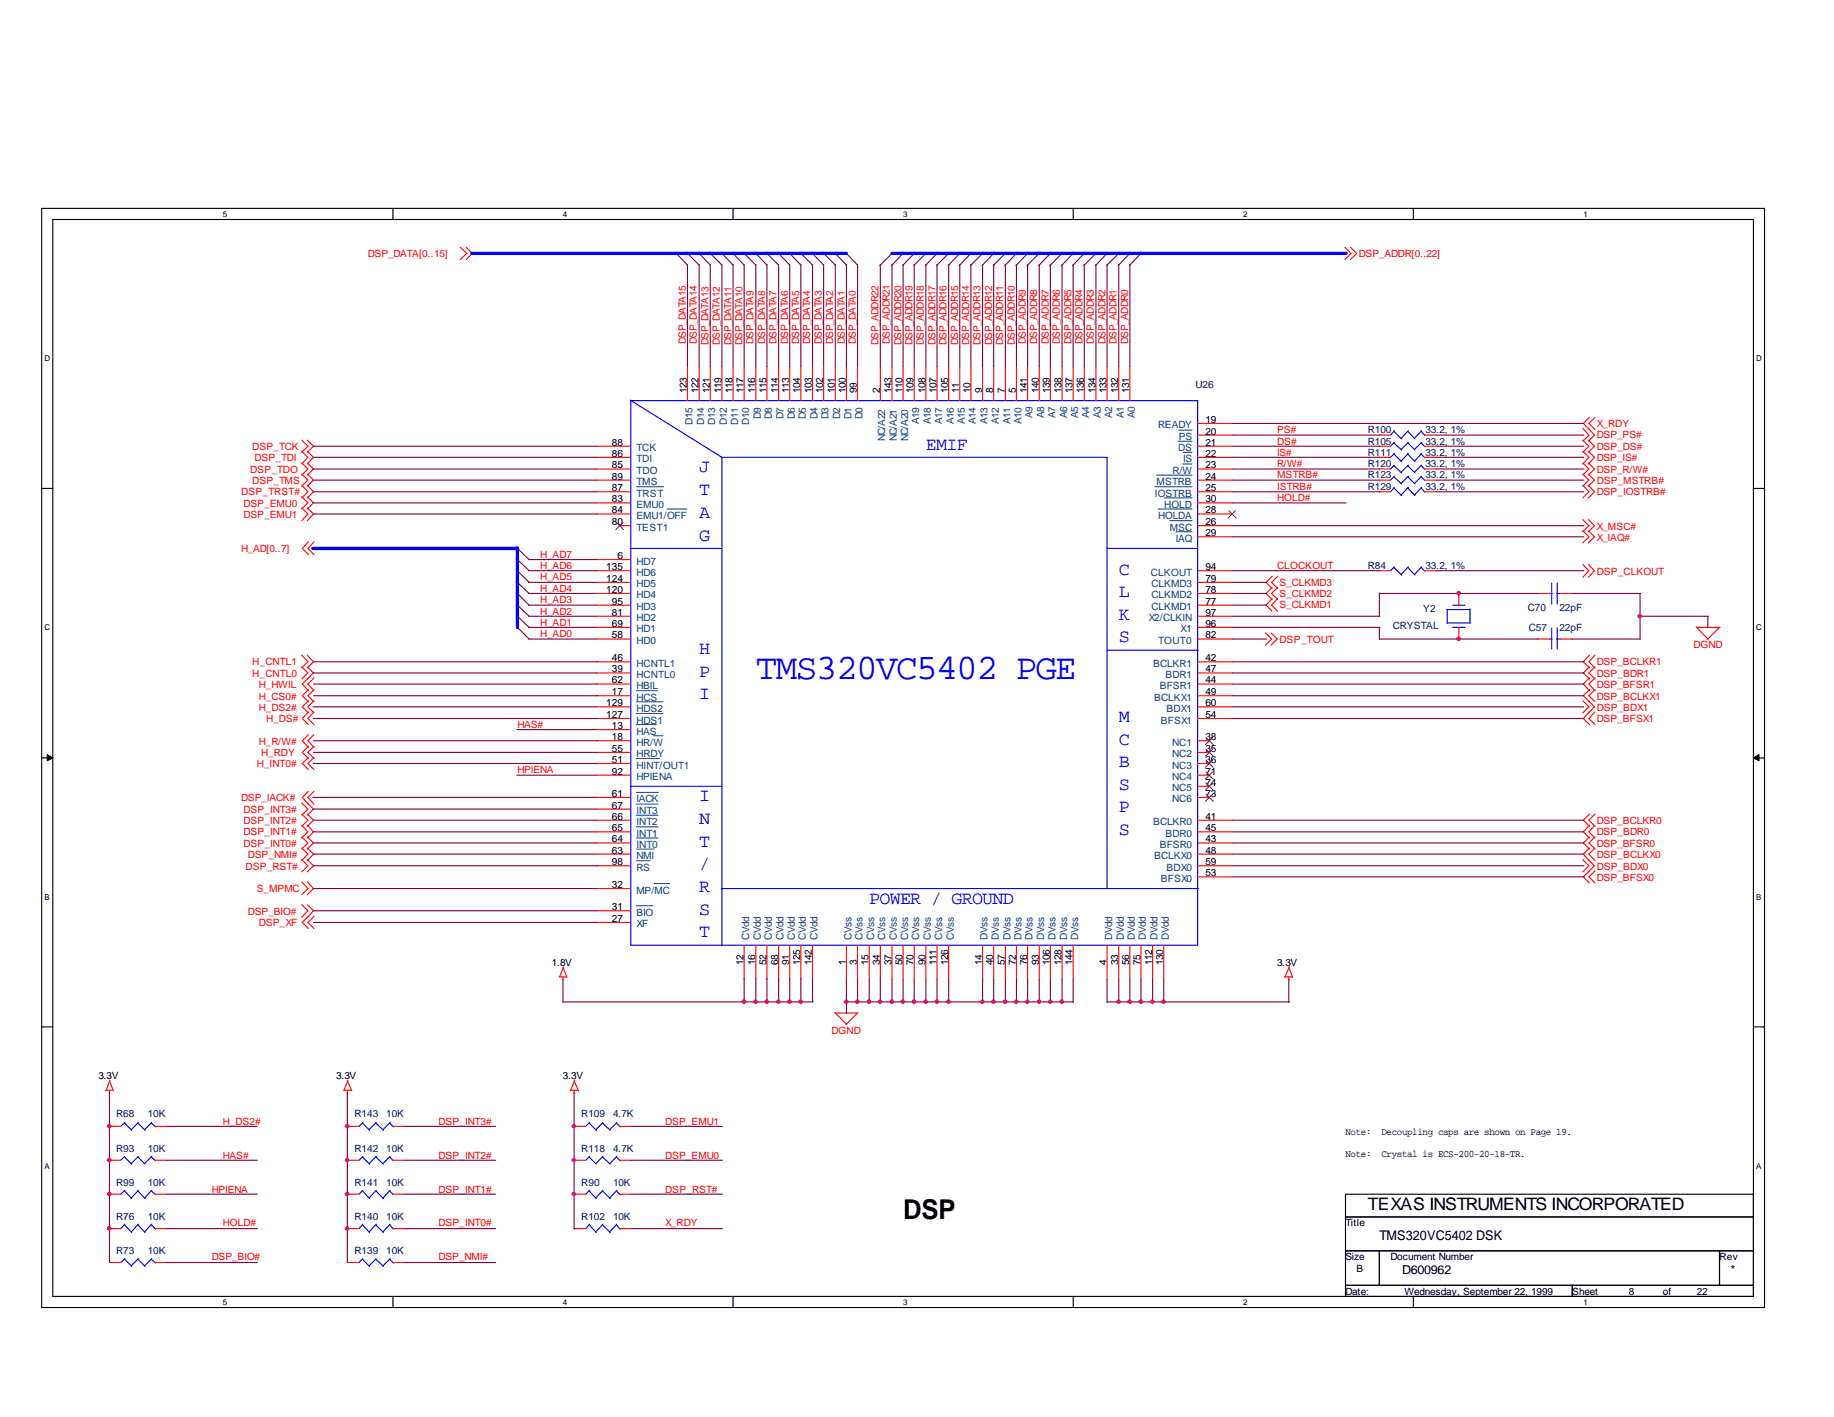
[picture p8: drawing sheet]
<svg xmlns="http://www.w3.org/2000/svg" width="279mm" height="216mm" viewBox="0 0 279 216" stroke-linecap="round" stroke-linejoin="round" font-family="sans-serif">
<g fill="none" stroke="#000" stroke-width=".17">
<path d="M6.3 31.8h262.5v167.4h-262.5zM8 33.4h259.1v164.1h-259.1zM59.9 31.8v1.6M111.7 31.8v1.6M163.5 31.8v1.6M215.3 31.8v1.6M6.3 74.4h1.7M267.1 74.4h1.7M6.3 115.5h1.7M267.1 115.5h1.7M6.3 156.5h1.7M267.1 156.5h1.7"/>
<path d="M59.9 197.5v1.7M111.7 197.5v1.7M163.5 197.5v1.7M205 185.4h62.1M205 190.6h62.1M205 195.8h62.1M210.1 190.6v5.2M215.3 197.5v1.7M239.5 195.8v1.7M262 190.6v5.2M267.1 181.9h-62.1v15.6"/>
</g>
<g fill="#000" stroke="#000" stroke-width=".15">
<path d="M7.2 115l.8 .5-.8 .4z" fill-rule="evenodd"/>
<path d="M267.1 115.5l.9-.5v.9z" fill-rule="evenodd"/>
</g>
<g fill="none" stroke="#f00" stroke-width=".17">
<path d="M70.1 37.7l1 .9-1 .9M71 37.7l1 .9-1 .9M204.9 37.7l.9 .9-.9 .9M205.7 37.7l1 .9-1 .9M104.7 55.9v5.1M106.5 55.9v5.1M108.2 55.9v5.1M110 55.9v5.1M111.7 55.9v5.1M113.4 55.9v5.1M115.1 55.9v5.1M116.8 55.9v5.1"/>
<path d="M118.6 55.9v5.1M120.3 55.9v5.1M122 55.9v5.1M123.8 55.9v5.1M125.5 55.9v5.1M127.3 55.9v5.1M128.9 55.9v5.1M130.6 55.9v5.1M134.1 55.9v5.1M135.9 55.9v5.1M137.6 55.9v5.1M139.3 55.9v5.1"/>
<path d="M141.1 55.9v5.1M142.7 55.9v5.1M144.5 55.9v5.1M146.2 55.9v5.1M147.9 55.9v5.1M149.7 55.9v5.1M151.4 55.9v5.1M153.2 55.9v5.1M154.9 55.9v5.1M156.5 55.9v5.1M158.3 55.9v5.1M160 55.9v5.1"/>
<path d="M161.8 55.9v5.1M163.5 55.9v5.1M165.2 55.9v5.1M167 55.9v5.1M168.7 55.9v5.1M170.4 55.9v5.1M172.1 55.9v5.1M46 77.4l.9 .9-.9 1M46 67.1l.9 .9-.9 .9M46 73.9l.9 1-.9 1M46 75.7l.9 .9-.9 1M46 70.5l.9 1-.9 .9"/>
<path d="M46 72.2l.9 1-.9 .9M46 68.7l.9 1-.9 1M46.8 77.4l1 .9-1 1M46.8 67.1l1 .9-1 .9M46.8 73.9l1 1-1 1M46.8 75.7l1 .9-1 1M46.8 70.5l1 1-1 .9M46.8 72.2l1 1-1 .9M46.8 68.7l1 1-1 1M90.9 69.7h5.2M90.9 73.2h5.2M90.9 71.5h5.2"/>
<path d="M90.9 74.9h5.2M90.9 76.6h5.2M90.9 78.3h5.2M90.9 68h5.2M182.5 66.3h5.2M182.5 69.7h5.2M182.5 73.2h5.2M182.5 64.5h5.2M182.5 71.5h5.2M182.5 74.9h5.2M182.5 76.6h5.2M182.5 78.3h5.2"/>
<path d="M182.5 68h5.2M210.1 66.3h1.7M210.1 69.7h1.7M210.1 73.2h1.7M210.1 71.5h1.7M210.1 74.9h1.7M210.1 68h1.7M217 66.3h1.8M217 69.7h1.8M217 73.2h1.8M217 71.5h1.8M217 74.9h1.8"/>
<path d="M217 68h1.8M241.1 65.3l1 1-1 .9M241.1 67.1l1 .9-1 .9M241.1 68.7l1 1-1 1M241.1 70.5l1 1-1 .9M241.1 73.9l1 1-1 1M241.1 72.2l1 1-1 .9M241.1 79.2l1 .9-1 .9M242 65.3l.9 1-.9 .9M242 67.1l.9 .9-.9 .9M242 68.7l.9 1-.9 1M242 70.5l.9 1-.9 .9"/>
<path d="M242 73.9l.9 1-.9 1M242 72.2l.9 1-.9 .9M242 79.2l.9 .9-.9 .9M242.1 63.6l-.9 .9 .9 .9M243 63.6l-.9 .9 .9 .9M46 99.8l.9 1-.9 1M46.8 99.8l1 1-1 1M47 82.5l-.9 1.1 .9 .9M47.8 82.5l-.9 1.1 .9 .9M90.9 95.6h5.2M90.9 85.3h5.2M90.9 87h5.2"/>
<path d="M90.9 88.7h5.2M90.9 90.4h5.2M90.9 92.2h5.2M90.9 93.9h5.2M90.9 97.4h5.2M94.4 80.1h1.7M182.5 95.6h5.2M182.5 81.8h5.2M182.5 80.1h5.2M182.5 87h5.2M182.5 88.7h5.2M182.5 90.4h5.2"/>
<path d="M182.5 92.2h5.2M182.5 93.9h5.2M182.5 97.4h5.2M192.8 96.4l.9 1-.9 .9M193.6 96.4l1 1-1 .9M193.8 87.8l-.9 .9 .9 1M193.8 91.2l-.9 1 .9 .9M193.8 89.5l-.9 .9 .9 1M194.6 87.8l-.9 .9 .9 1M194.6 91.2l-.9 1 .9 .9M194.6 89.5l-.9 .9 .9 1M210.1 87h1.7"/>
<path d="M217 87h1.8M222.2 90.4v1.8M222.2 95.6v1.8M234.3 90.4h1.8M234.3 97.4h1.8M237.7 90.4h1.8M237.7 97.4h1.8M241.1 80.9l1 .9-1 .9M241.1 86l1 1-1 1M242 80.9l.9 .9-.9 .9M242 86l.9 1-.9 1M242.1 99.8l-.9 1 .9 1"/>
<path d="M243 99.8l-.9 1 .9 1M258.4 95.5l1.8 1.9M258.5 95.6h3.5M262 95.6l-1.9 1.9M46 101.6l.9 .9-.9 1M46.8 101.6l1 .9-1.7 1.7 .9 1M47 105.1l-.9 .9 .9 .9M47 108.5l-.9 1 .9 .9M47 111.9l-.9 1 .9 1M47 115.4l-.9 .9 .9 1M47 113.7l-.9 .9 .9 1M47 106.8l-.9 .9 .9 .9"/>
<path d="M47.8 103.3l-.9 .9 .9 1M47.8 105.1l-.9 .9 .9 .9M47.8 108.5l-.9 1 .9 .9M47.8 111.9l-.9 1 .9 1M47.8 115.4l-.9 .9 .9 1M47.8 113.7l-.9 .9 .9 1M47.8 106.8l-.9 .9 .9 .9M90.9 100.8h5.2M90.9 102.5h5.2M90.9 104.2h5.2M90.9 106h5.2M90.9 107.7h5.2"/>
<path d="M90.9 109.5h5.2M90.9 111.2h5.2M90.9 112.9h5.2M90.9 114.6h5.2M90.9 116.3h5.2M90.9 118.1h5.2M182.5 100.8h5.2M182.5 102.5h5.2M182.5 104.2h5.2M182.5 106h5.2M182.5 107.7h5.2M182.5 109.5h5.2"/>
<path d="M182.5 112.9h1.7M182.5 114.6h1.7M182.5 116.3h1.7M182.5 118.1h1.7M182.5 119.8h1.7M241.1 106.8l1 .9-1 .9M242.1 103.3l-.9 .9 .9 1M242.1 105.1l-.9 .9 1.7 1.7-.9 .9M242.1 108.5l-.9 1 .9 .9M242.1 101.6l-.9 .9 .9 1M243 103.3l-.9 .9 .9 1M243 105.1l-.9 .9 .9 .9"/>
<path d="M243 108.5l-.9 1 .9 .9M243 101.6l-.9 .9 .9 1M46 131l.9 .9-.9 .9M46 127.5l.9 .9-.9 1M46 129.2l.9 .9-.9 1M46 122.3l.9 1-.9 .9M46 134.4l.9 1-.9 .9M46 137.8l.9 1-.9 1M46 124l.9 1-.9 .9M46 125.7l.9 1-.9 1M46.8 131l1 .9-1 .9M46.8 127.5l1 .9-1 1"/>
<path d="M46.8 129.2l1 .9-1 1M46.8 122.3l1 1-1 .9M46.8 134.4l1 1-1 .9M46.8 137.8l1 1-1 1M46.8 124l1 1-1 .9M46.8 125.7l1 1-1 1M47 139.6l-.9 .9 .9 1M47 120.6l-.9 .9 .9 1M47.8 139.6l-.9 .9 .9 1M47.8 120.6l-.9 .9 .9 1M90.9 121.5h5.2M90.9 123.3h5.2"/>
<path d="M90.9 125h5.2M90.9 126.7h5.2M90.9 128.4h5.2M90.9 130.1h5.2M90.9 131.9h5.2M90.9 135.4h5.2M90.9 138.8h5.2M182.5 121.5h1.7M182.5 125h5.2M182.5 126.7h5.2M182.5 128.4h5.2M182.5 130.1h5.2"/>
<path d="M182.5 131.9h5.2M182.5 133.6h5.2M241.1 131l1 .9-1 .9M242 131l.9 .9-1.7 1.7 .9 .9M242.1 125.7l-.9 1 .9 1M242.1 129.2l-.9 .9 .9 1M242.1 124l-.9 1 .9 .9M242.1 127.5l-.9 .9 .9 1M243 125.7l-.9 1 .9 1M243 132.7l-.9 .9 .9 .9M243 129.2l-.9 .9 .9 1M243 124l-.9 1 .9 .9"/>
<path d="M243 127.5l-.9 .9 .9 1M85.2 148.8h1.1M85.8 148.8v.5M85.8 147.4l.6 1.5M85.9 147.3l-.6 1.5M90.9 140.5h5.2M113.4 144v5.2M115.1 144v5.2M116.8 144v5.2M118.6 144v5.2M120.3 144v5.2M122 144v5.2"/>
<path d="M123.8 144v5.2M127.2 154.3l1.7 1.7M127.3 154.3h3.4M128.9 144v5.2M130.6 154.3l-1.7 1.8M130.6 144v5.2M132.4 144v5.2M134.1 144v5.2M135.9 144v5.2M137.6 144v5.2M139.3 144v5.2M141.1 144v5.2"/>
<path d="M142.7 144v5.2M144.5 144v5.2M149.7 144v5.2M151.4 144v5.2M153.2 144v5.2M154.9 144v5.2M156.5 144v5.2M158.3 144v5.2M160 144v5.2M161.8 144v5.2M163.5 144v5.2M168.7 144v5.2"/>
<path d="M170.4 144v5.2M172.1 144v5.2M173.8 144v5.2M175.6 144v5.2M177.3 144v5.2M195.7 148.8h1.1M196.3 148.8v.5M196.3 147.4l.6 1.5M196.4 147.3l-.7 1.5M16.1 166.1h1.1M16.7 166.1v.4M16.7 164.7l.6 1.5"/>
<path d="M16.7 171.6h1.7M16.7 176.8h1.7M16.8 164.6l-.6 1.5M23.6 171.6h1.7M23.6 176.8h1.7M52.3 166.1h1.2M52.9 166.1v.4M52.9 164.7l.7 1.5M52.9 171.6h1.8M52.9 176.8h1.8M53 164.6l-.6 1.5M59.9 171.6h1.7"/>
<path d="M59.9 176.8h1.7M86.9 166.1h1.2M87.5 166.1v.4M87.5 164.7l.6 1.5M87.5 171.6h1.7M87.5 176.8h1.7M87.5 164.6l-.5 1.5M94.4 171.6h1.7M94.4 176.8h1.7M16.7 187.2h1.7M16.7 181.9h1.7M16.7 192.4h1.7"/>
<path d="M23.6 187.2h1.7M23.6 181.9h1.7M23.6 192.4h1.7M52.9 187.2h1.8M52.9 181.9h1.8M52.9 192.4h1.8M59.9 187.2h1.7M59.9 181.9h1.7M59.9 192.4h1.7M87.5 187.2h1.7M87.5 181.9h1.7M94.4 187.2h1.7"/>
<path d="M94.4 181.9h1.7"/>
</g>
<g fill="none" stroke="#00f" stroke-width=".17">
<path d="M96 61l14 8.7v74.4M96.1 61h86.4v83h-86.4zM109.9 69.7h58.8v13.9h13.8M212.3 67.5l1.2 1.1M212.3 69.2l1.2 1.2M212.3 71l1.2 1.1M212.3 65.7l1.2 1.2M212.3 72.6l1.2 1.1M212.3 74.3l1.2 1.2M212.4 67.4l-.6 .6M212.4 69.1l-.6 .6M212.4 70.9l-.6 .6"/>
<path d="M212.4 65.6l-.6 .7M212.4 72.6l-.6 .6M212.4 74.3l-.6 .6M214.5 67.5l1.1 1.1M214.5 69.2l1.1 1.2M214.5 71l1.1 1.1M214.5 65.7l1.1 1.2M214.5 72.6l1.1 1.1M214.5 74.3l1.1 1.2M214.5 67.4l-1.1 1.1M214.5 69.1l-1.1 1.2M214.5 70.9l-1.1 1.1"/>
<path d="M214.5 65.6l-1.1 1.2M214.5 72.6l-1.1 1.1M214.5 74.3l-1.1 1.1M216.5 67.5l.6 .6M216.5 69.2l.6 .6M216.5 71l.6 .5M216.5 65.7l.6 .7M216.5 72.6l.6 .6M216.5 74.3l.6 .7M216.6 67.4l-1.1 1.1M216.6 69.1l-1.1 1.2M216.6 70.9l-1.1 1.1"/>
<path d="M216.6 65.6l-1.1 1.2M216.6 72.6l-1.1 1.1M216.6 74.3l-1.1 1.1M96 83.6h14M168.7 83.6v51.8M168.7 99.1h13.8M212.3 86.4l1.2 1.2M212.4 86.4l-.6 .6M214.5 86.4l1.1 1.2M214.5 86.4l-1.1 1.1M216.5 86.4l.6 .6M216.6 86.4l-1.1 1.1"/>
<path d="M220.4 92.9h3.5M220.5 94.9h3.5M220.5 92.9v2.1M221.3 95.6h1.9M221.3 92.2h1.9M223.9 92.8v2.1M236.1 90.4h.4M236.1 97.4h.4M236.4 88.8v3.2M236.4 95.7v3.2M237.2 90.4h.5M237.2 97.4h.5"/>
<path d="M237.2 88.8v3.2M237.2 95.7v3.2M96 119.8h14M110 135.4h72.5M19 171.1l1.1 1.1M19 176.3l1.1 1.1M19 171l-.6 .6M19 176.2l-.6 .6M21 171.1l1.1 1.1M21 176.3l1.1 1.1M21.1 171l-1.1 1.1M21.1 176.2l-1.1 1.1"/>
<path d="M23 171.1l.7 .6M23 176.3l.7 .6M23.1 171l-1.1 1.1M23.1 176.2l-1.1 1.1M55.2 171.1l1.1 1.1M55.2 176.3l1.1 1.1M55.3 171l-.6 .6M55.3 176.2l-.6 .6M57.2 171.1l1.2 1.1M57.2 176.3l1.2 1.1M57.3 171l-1.1 1.1M57.3 176.2l-1.1 1.1"/>
<path d="M59.4 171.1l.5 .6M59.4 176.3l.5 .6M59.4 171l-1.1 1.1M59.4 176.2l-1.1 1.1M89.7 171.1l1.1 1.1M89.7 176.3l1.1 1.1M89.8 171l-.6 .6M89.8 176.2l-.6 .6M91.8 171.1l1.2 1.1M91.8 176.3l1.2 1.1M91.9 171l-1.1 1.1M91.9 176.2l-1.1 1.1"/>
<path d="M93.9 171.1l.6 .6M93.9 176.3l.6 .6M94 171l-1.1 1.1M94 176.2l-1.1 1.1M19 181.4l1.1 1.2M19 186.6l1.1 1.2M19 191.9l1.1 1.1M19 181.4l-.6 .5M19 186.5l-.6 .7M19 191.8l-.6 .6M21 181.4l1.1 1.2M21 186.6l1.1 1.2"/>
<path d="M21 191.9l1.1 1.1M21.1 181.4l-1.1 1.1M21.1 186.5l-1.1 1.2M21.1 191.8l-1.1 1.1M23 181.4l.7 .6M23 186.6l.7 .7M23 191.9l.7 .5M23.1 181.4l-1.1 1.1M23.1 186.5l-1.1 1.2M23.1 191.8l-1.1 1.1M55.2 181.4l1.1 1.2M55.2 186.6l1.1 1.2"/>
<path d="M55.2 191.9l1.1 1.1M55.3 181.4l-.6 .5M55.3 186.5l-.6 .7M55.3 191.8l-.6 .6M57.2 181.4l1.2 1.2M57.2 186.6l1.2 1.2M57.2 191.9l1.2 1.1M57.3 181.4l-1.1 1.1M57.3 186.5l-1.1 1.2M57.3 191.8l-1.1 1.1M59.4 181.4l.5 .6M59.4 186.6l.5 .7"/>
<path d="M59.4 191.9l.5 .5M59.4 181.4l-1.1 1.1M59.4 186.5l-1.1 1.2M59.4 191.8l-1.1 1.1M89.7 186.6l1.1 1.2M89.7 181.4l1.1 1.2M89.8 186.5l-.6 .7M89.8 181.4l-.6 .5M91.8 186.6l1.2 1.2M91.8 181.4l1.2 1.2M91.9 186.5l-1.1 1.2M91.9 181.4l-1.1 1.1"/>
<path d="M93.9 186.6l.6 .7M93.9 181.4l.6 .6M94 186.5l-1.1 1.2M94 181.4l-1.1 1.1"/>
</g>
<g fill="none" stroke="#004080" stroke-width=".15">
<path d="M96.9 74.2h4.2M101.6 77.6h3M175.9 74.2h5.7M176.2 72.4h5.4M176.4 77.6h5.2M177.4 75.9h4.2M178.2 79.3h3.4M179.5 67.2h2.1M179.6 65.5h2M180.2 70.7h1.4M180.3 68.9h1.3M179.2 81h2.4"/>
<path d="M96.9 105.2h3.3M96.9 106.9h4.1M96.9 108.7h4.1M96.9 110.4h3.1M96.9 115.6h3.6M99.6 112.1h1.4M96.9 120.7h3.4M96.9 122.5h3.3M96.9 124.2h3.3M96.9 126h3.3M96.9 127.7h3.3M96.9 129.4h2.8"/>
<path d="M96.9 131.1h2.2M96.9 138h2.6M99.7 134.6h2.3"/>
</g>
<g fill="none" stroke="#804000" stroke-width=".15">
<path d="M93.9 79.6l1.1 1.1M94.9 79.6l-1.1 1.1M187.2 77.8l1.1 1.1M188.2 77.8l-1.1 1.1M183.7 112.4l1.1 1.1M183.7 114.1l1.1 1.1M183.7 115.8l1.1 1.1M183.7 117.6l1.1 1.1M183.7 119.3l1.1 1.1M184.7 112.4l-1.1 1.1M184.7 114.1l-1.1 1.1M184.7 115.8l-1.1 1.1"/>
<path d="M184.7 117.6l-1.1 1.1M184.7 119.3l-1.1 1.1M183.7 121l1.1 1.1M184.7 121l-1.1 1.1"/>
</g>
<g fill="none" stroke="#800040" stroke-width=".17">
<path d="M103 38.5l1.7 1.9M104.6 38.5l1.9 1.9M106.4 38.5l1.8 1.9M108.1 38.5l1.9 1.9M109.9 38.5l1.8 1.9M111.6 38.5l1.8 1.9M113.3 38.5l1.8 1.9M115.1 38.5l1.7 1.9M116.8 38.5l1.8 1.9M118.5 38.5l1.8 1.9M120.2 38.5l1.8 1.9M121.9 38.5l1.9 1.9"/>
<path d="M123.7 38.5l1.8 1.9M125.4 38.5l1.9 1.9M127.2 38.5l1.7 1.9M128.9 38.5l1.7 1.9M135.9 38.6l-1.9 1.9M137.6 38.6l-1.8 1.9M139.3 38.6l-1.8 1.9M141.1 38.6l-1.9 1.9M142.7 38.6l-1.7 1.9M144.5 38.6l-1.8 1.9M146.2 38.6l-1.8 1.9M147.9 38.6l-1.8 1.9"/>
<path d="M149.7 38.6l-1.9 1.9M151.4 38.6l-1.8 1.9M153.2 38.6l-1.9 1.9M154.9 38.6l-1.8 1.9M156.5 38.6l-1.7 1.9M158.3 38.6l-1.8 1.9M160 38.6l-1.8 1.9M161.8 38.6l-1.9 1.9M163.5 38.6l-1.8 1.9M165.2 38.6l-1.8 1.9M167 38.6l-1.9 1.9M168.7 38.6l-1.8 1.9"/>
<path d="M170.4 38.6l-1.8 1.9M172.1 38.6l-1.8 1.9M173.8 38.6l-1.8 1.9M104.7 40.3v15.6M106.5 40.3v15.6M108.2 40.3v15.6M110 40.3v15.6M111.7 40.3v15.6M113.4 40.3v15.6M115.1 40.3v15.6M116.8 40.3v15.6M118.6 40.3v15.6"/>
<path d="M120.3 40.3v15.6M122 40.3v15.6M123.8 40.3v15.6M125.5 40.3v15.6M127.3 40.3v15.6M128.9 40.3v15.6M130.6 40.3v15.6M134.1 40.3v15.6M135.9 40.3v15.6M137.6 40.3v15.6M139.3 40.3v15.6M141.1 40.3v15.6"/>
<path d="M142.7 40.3v15.6M144.5 40.3v15.6M146.2 40.3v15.6M147.9 40.3v15.6M149.7 40.3v15.6M151.4 40.3v15.6M153.2 40.3v15.6M154.9 40.3v15.6M156.5 40.3v15.6M158.3 40.3v15.6M160 40.3v15.6M161.8 40.3v15.6"/>
<path d="M163.5 40.3v15.6M165.2 40.3v15.6M167 40.3v15.6M168.7 40.3v15.6M170.4 40.3v15.6M172.1 40.3v15.6M47.7 76.6h43.2M47.7 68h43.2M47.7 69.7h43.2M47.7 71.5h43.2M47.7 74.9h43.2M47.7 73.2h43.2"/>
<path d="M47.8 78.3h43.2M187.7 66.3h22.5M187.7 64.5h53.6M187.7 76.6h17.4M187.7 68h22.5M187.7 69.7h22.5M187.7 71.5h22.5M187.7 74.9h22.5M187.7 73.2h22.5M218.8 66.3h22.5M218.8 68h22.5M218.8 69.7h22.5"/>
<path d="M218.8 71.5h22.5M218.8 74.9h22.5M218.8 73.2h22.5M78.7 88.6l1.9 1.8M78.7 83.5l1.9 1.8M78.7 90.3l1.9 1.9M78.7 95.5l1.9 1.9M78.7 93.8l1.9 1.8M78.7 92.1l1.9 1.8M78.7 85.2l1.9 1.8M78.7 86.9l1.9 1.8M80.5 88.7h10.4"/>
<path d="M80.5 92.2h10.4M80.5 97.4h10.4M80.5 90.4h10.4M80.5 87h10.4M80.5 93.9h10.4M80.5 95.6h10.4M80.5 85.3h10.4M187.7 80.1h53.6M187.7 81.8h53.6M187.7 88.7h5.3M187.7 92.2h5.3M187.7 97.4h5.3"/>
<path d="M187.7 90.4h5.3M187.7 87h22.5M187.7 93.9h22.5M187.7 95.6h22.5M210.1 97.4h24.3M210.1 90.4h24.3M210.1 90.3v3.6M210.1 95.6v1.9M218.8 87h22.5M239.4 97.4h10.5M239.5 90.4h10.4M249.9 93.9h10.4"/>
<path d="M249.9 90.4v7.1M260.2 93.9v1.8M47.7 107.7h43.2M47.7 102.5h43.2M47.8 109.5h43.2M47.8 106h43.2M47.8 100.8h43.2M47.8 104.2h43.2M47.8 114.6h43.2M47.8 116.3h43.2M47.8 112.9h43.2M78.7 111.2h12.2"/>
<path d="M78.7 118.1h12.2M187.7 109.5h53.6M187.7 107.7h53.6M187.7 106h53.6M187.7 102.5h53.6M187.7 100.8h53.6M187.7 104.2h53.6M47.7 125h43.2M47.7 126.7h43.2M47.7 130.1h43.2M47.7 128.4h43.2M47.7 121.5h43.2"/>
<path d="M47.7 138.8h43.2M47.7 135.4h43.2M47.7 123.3h43.2M47.8 131.9h43.2M187.7 125h53.6M187.7 133.6h53.6M187.7 126.7h53.6M187.7 130.1h53.6M187.7 131.9h53.6M187.7 128.4h53.6M47.8 140.5h43.2M85.8 152.7h38.1"/>
<path d="M85.8 149.2v3.5M113.4 149.1v3.6M115.1 149.1v3.6M116.8 149.1v3.6M118.6 149.1v3.6M120.3 149.1v3.6M122 149.1v3.6M123.8 149.1v3.6M128.9 152.7h34.6M128.9 149.2v5.2M130.6 149.2v3.5M132.4 149.2v3.5"/>
<path d="M134.1 149.2v3.5M135.9 149.2v3.5M137.6 149.2v3.5M139.3 149.2v3.5M141.1 149.2v3.5M142.7 149.2v3.5M144.5 149.2v3.5M149.7 149.2v3.5M151.4 149.2v3.5M153.2 149.2v3.5M154.9 149.2v3.5M156.5 149.2v3.5"/>
<path d="M158.3 149.2v3.5M160 149.2v3.5M161.8 149.2v3.5M163.5 149.2v3.5M168.7 152.7h27.7M168.7 149.2v3.5M170.4 149.2v3.5M172.1 149.2v3.5M173.8 149.2v3.5M175.6 149.2v3.5M177.3 149.2v3.5M196.3 149.2v3.5"/>
<path d="M16.7 166.4v26M25.3 171.6h13.9M25.3 176.8h13.9M52.9 166.4v26M61.6 171.6h13.9M61.6 176.8h13.9M87.5 166.4v20.9M96.1 171.6h14M96.1 176.8h14M25.3 181.9h13.9M25.3 187.2h13.9M25.3 192.4h13.9"/>
<path d="M61.6 181.9h13.9M61.6 187.2h13.9M61.6 192.4h13.9M96.1 181.9h14M96.1 187.2h14"/>
</g>
<path d="M71.9 38.6h57M135.9 38.6h69.2M47.7 83.6h31.1M78.8 83.5v12.1" fill="none" stroke="#00f" stroke-width=".51"/>
<g fill="#f0f" stroke="#f0f" stroke-width=".17">
<circle cx="177.3" cy="152.6" r=".29"/>
<circle cx="175.6" cy="152.6" r=".29"/>
<circle cx="173.8" cy="152.6" r=".29"/>
<circle cx="170.4" cy="152.6" r=".29"/>
<circle cx="172.1" cy="152.6" r=".29"/>
<circle cx="128.9" cy="152.6" r=".29"/>
<circle cx="130.6" cy="152.6" r=".29"/>
<circle cx="132.4" cy="152.6" r=".29"/>
<circle cx="134.1" cy="152.6" r=".29"/>
<circle cx="135.9" cy="152.6" r=".29"/>
<circle cx="139.2" cy="152.6" r=".29"/>
<circle cx="137.5" cy="152.6" r=".29"/>
<circle cx="141" cy="152.6" r=".29"/>
<circle cx="142.7" cy="152.6" r=".29"/>
<circle cx="144.5" cy="152.6" r=".29"/>
<circle cx="149.7" cy="152.6" r=".29"/>
<circle cx="151.3" cy="152.6" r=".29"/>
<circle cx="153.1" cy="152.6" r=".29"/>
<circle cx="154.8" cy="152.6" r=".29"/>
<circle cx="156.5" cy="152.6" r=".29"/>
<circle cx="158.3" cy="152.6" r=".29"/>
<circle cx="160" cy="152.6" r=".29"/>
<circle cx="161.8" cy="152.6" r=".29"/>
<circle cx="113.3" cy="152.6" r=".29"/>
<circle cx="115.1" cy="152.6" r=".29"/>
<circle cx="116.8" cy="152.6" r=".29"/>
<circle cx="118.6" cy="152.6" r=".29"/>
<circle cx="120.3" cy="152.6" r=".29"/>
<circle cx="122" cy="152.6" r=".29"/>
<circle cx="16.6" cy="187.2" r=".29"/>
<circle cx="52.9" cy="181.9" r=".29"/>
<circle cx="16.6" cy="176.7" r=".29"/>
<circle cx="16.6" cy="171.6" r=".29"/>
<circle cx="87.4" cy="171.6" r=".29"/>
<circle cx="52.9" cy="176.7" r=".29"/>
<circle cx="52.9" cy="171.6" r=".29"/>
<circle cx="52.9" cy="187.2" r=".29"/>
<circle cx="16.6" cy="181.9" r=".29"/>
<circle cx="87.4" cy="181.9" r=".29"/>
<circle cx="87.4" cy="176.7" r=".29"/>
<circle cx="222.2" cy="90.4" r=".29"/>
<circle cx="222.2" cy="97.3" r=".29"/>
<circle cx="249.8" cy="93.8" r=".29"/>
</g>
<text font-size="5.5" fill="#00f" x="115.1" y="103.5">TMS320VC5402 PGE</text>
<text font-size="4.1" x="137.6" y="185.8">DSP</text>
<g font-size="2.8" fill="#00f">
<text x="106.5" y="72">J</text>
<text x="141.1" y="68.6">EMIF</text>
<text x="106.5" y="75.4">T</text>
<text x="106.5" y="78.9">A</text>
<text x="106.5" y="82.4">G</text>
<text x="170.4" y="87.5">C</text>
<text x="170.4" y="91">L</text>
<text x="170.4" y="94.5">K</text>
<text x="106.5" y="99.7">H</text>
<text x="170.4" y="97.9">S</text>
<text x="106.5" y="103.1">P</text>
<text x="106.5" y="106.5">I</text>
<text x="170.4" y="110">M</text>
<text x="170.4" y="113.5">C</text>
<text x="170.4" y="116.9">B</text>
<text x="106.5" y="122.1">I</text>
<text x="106.5" y="125.6">N</text>
<text x="170.4" y="120.4">S</text>
<text x="170.4" y="123.8">P</text>
<text x="106.5" y="129">T</text>
<text x="170.4" y="127.3">S</text>
<text x="106.5" y="135.9">R</text>
<text x="106.5" y="132.4">/</text>
<text x="132.4" y="137.7">POWER / GROUND</text>
<text x="106.5" y="139.4">S</text>
<text x="106.5" y="142.8">T</text>
</g>
<text font-size="2.6" x="208.4" y="184.3">TEXAS INSTRUMENTS INCORPORATED</text>
<text font-size="2" x="210.1" y="189">TMS320VC5402 DSK</text>
<g font-size="1.9">
<text x="213.6" y="194.1">D600962</text>
<text x="263.7" y="194.1">*</text>
</g>
<g font-size="1.5" fill="#f00">
<text x="56" y="39.2">DSP_DATA[0..15]</text>
<text x="207" y="39.2">DSP_ADDR[0..22]</text>
<text x="104.5" y="52.4" transform="rotate(-90 104.5 52.4)">DSP_DATA15</text>
<text x="106.2" y="52.4" transform="rotate(-90 106.2 52.4)">DSP_DATA14</text>
<text x="107.9" y="52.6" transform="rotate(-90 107.9 52.6)">DSP_DATA13</text>
<text x="109.6" y="52.6" transform="rotate(-90 109.6 52.6)">DSP_DATA12</text>
<text x="111.4" y="52.6" transform="rotate(-90 111.4 52.6)">DSP_DATA11</text>
<text x="113.1" y="52.6" transform="rotate(-90 113.1 52.6)">DSP_DATA10</text>
<text x="114.8" y="52.4" transform="rotate(-90 114.8 52.4)">DSP_DATA9</text>
<text x="116.6" y="52.4" transform="rotate(-90 116.6 52.4)">DSP_DATA8</text>
<text x="118.3" y="52.4" transform="rotate(-90 118.3 52.4)">DSP_DATA7</text>
<text x="120.1" y="52.4" transform="rotate(-90 120.1 52.4)">DSP_DATA6</text>
<text x="121.8" y="52.4" transform="rotate(-90 121.8 52.4)">DSP_DATA5</text>
<text x="123.4" y="52.4" transform="rotate(-90 123.4 52.4)">DSP_DATA4</text>
<text x="125.2" y="52.4" transform="rotate(-90 125.2 52.4)">DSP_DATA3</text>
<text x="126.9" y="52.4" transform="rotate(-90 126.9 52.4)">DSP_DATA2</text>
<text x="128.7" y="52.4" transform="rotate(-90 128.7 52.4)">DSP_DATA1</text>
<text x="130.4" y="52.4" transform="rotate(-90 130.4 52.4)">DSP_DATA0</text>
<text x="133.9" y="52.6" transform="rotate(-90 133.9 52.6)">DSP_ADDR22</text>
<text x="135.6" y="52.4" transform="rotate(-90 135.6 52.4)">DSP_ADDR21</text>
<text x="137.3" y="52.6" transform="rotate(-90 137.3 52.6)">DSP_ADDR20</text>
<text x="139" y="52.6" transform="rotate(-90 139 52.6)">DSP_ADDR19</text>
<text x="140.7" y="52.6" transform="rotate(-90 140.7 52.6)">DSP_ADDR18</text>
<text x="142.5" y="52.6" transform="rotate(-90 142.5 52.6)">DSP_ADDR17</text>
<text x="144.2" y="52.6" transform="rotate(-90 144.2 52.6)">DSP_ADDR16</text>
<text x="146" y="52.6" transform="rotate(-90 146 52.6)">DSP_ADDR15</text>
<text x="147.7" y="52.6" transform="rotate(-90 147.7 52.6)">DSP_ADDR14</text>
<text x="149.4" y="52.6" transform="rotate(-90 149.4 52.6)">DSP_ADDR13</text>
<text x="151.1" y="52.6" transform="rotate(-90 151.1 52.6)">DSP_ADDR12</text>
<text x="152.8" y="52.6" transform="rotate(-90 152.8 52.6)">DSP_ADDR11</text>
<text x="154.6" y="52.6" transform="rotate(-90 154.6 52.6)">DSP_ADDR10</text>
<text x="156.3" y="52.4" transform="rotate(-90 156.3 52.4)">DSP_ADDR9</text>
<text x="158" y="52.4" transform="rotate(-90 158 52.4)">DSP_ADDR8</text>
<text x="159.8" y="52.4" transform="rotate(-90 159.8 52.4)">DSP_ADDR7</text>
<text x="161.5" y="52.4" transform="rotate(-90 161.5 52.4)">DSP_ADDR6</text>
<text x="163.2" y="52.4" transform="rotate(-90 163.2 52.4)">DSP_ADDR5</text>
<text x="164.9" y="52.4" transform="rotate(-90 164.9 52.4)">DSP_ADDR4</text>
<text x="166.6" y="52.4" transform="rotate(-90 166.6 52.4)">DSP_ADDR3</text>
<text x="168.4" y="52.4" transform="rotate(-90 168.4 52.4)">DSP_ADDR2</text>
<text x="170.1" y="52.4" transform="rotate(-90 170.1 52.4)">DSP_ADDR1</text>
<text x="171.9" y="52.4" transform="rotate(-90 171.9 52.4)">DSP_ADDR0</text>
<text x="194.6" y="66">PS#</text>
<text x="243.2" y="65.1">X_RDY</text>
<text x="38.4" y="68.6">DSP_TCK</text>
<text x="38.8" y="70.3">DSP_TDI</text>
<text x="194.6" y="67.7">DS#</text>
<text x="194.6" y="69.4">IS#</text>
<text x="194.6" y="71.1">R/W#</text>
<text x="243.2" y="66.8">DSP_PS#</text>
<text x="243.2" y="68.6">DSP_DS#</text>
<text x="243.2" y="70.3">DSP_IS#</text>
<text x="36.7" y="75.4">DSP_TRST#</text>
<text x="37.1" y="77.2">DSP_EMU0</text>
<text x="38.1" y="72.1">DSP_TDO</text>
<text x="38.4" y="73.7">DSP_TMS</text>
<text x="194.6" y="76.4">HOLD#</text>
<text x="194.6" y="74.6">ISTRB#</text>
<text x="194.6" y="72.9">MSTRB#</text>
<text x="243.2" y="72.1">DSP_R/W#</text>
<text x="243.2" y="75.4">DSP_IOSTRB#</text>
<text x="243.2" y="73.7">DSP_MSTRB#</text>
<text x="37.1" y="78.9">DSP_EMU1</text>
<text x="243.2" y="82.4">X_IAQ#</text>
<text x="243.2" y="80.7">X_MSC#</text>
<text x="36.7" y="84.1">H_AD[0..7]</text>
<text x="82.3" y="88.4">H_AD5</text>
<text x="82.3" y="86.7">H_AD6</text>
<text x="82.3" y="85">H_AD7</text>
<text x="194.6" y="86.7">CLOCKOUT</text>
<text x="194.9" y="89.3">S_CLKMD3</text>
<text x="243.2" y="87.5">DSP_CLKOUT</text>
<text x="82.3" y="91.9">H_AD3</text>
<text x="82.3" y="93.6">H_AD2</text>
<text x="82.3" y="95.3">H_AD1</text>
<text x="82.3" y="90.2">H_AD4</text>
<text x="194.9" y="92.7">S_CLKMD1</text>
<text x="194.9" y="91">S_CLKMD2</text>
<text x="38.4" y="101.3">H_CNTL1</text>
<text x="82.3" y="97">H_AD0</text>
<text x="194.9" y="98">DSP_TOUT</text>
<text x="243.2" y="101.3">DSP_BCLKR1</text>
<text x="258" y="98.8">DGND</text>
<text x="38.4" y="103.1">H_CNTL0</text>
<text x="39.5" y="104.8">H_HWIL</text>
<text x="39.5" y="106.6">H_CS0#</text>
<text x="243.2" y="104.8">DSP_BFSR1</text>
<text x="243.2" y="106.6">DSP_BCLKX1</text>
<text x="243.2" y="103.1">DSP_BDR1</text>
<text x="39.5" y="113.5">H_R/W#</text>
<text x="39.5" y="108.3">H_DS2#</text>
<text x="40.6" y="110">H_DS#</text>
<text x="78.8" y="110.9">HAS#</text>
<text x="243.2" y="108.3">DSP_BDX1</text>
<text x="243.2" y="110">DSP_BFSX1</text>
<text x="39.1" y="116.9">H_INT0#</text>
<text x="39.8" y="115.2">H_RDY</text>
<text x="78.8" y="117.8">HPIENA</text>
<text x="36.7" y="122.1">DSP_IACK#</text>
<text x="37.1" y="123.9">DSP_INT3#</text>
<text x="37.1" y="125.6">DSP_INT2#</text>
<text x="243.2" y="125.6">DSP_BCLKR0</text>
<text x="37.1" y="129">DSP_INT0#</text>
<text x="37.1" y="127.3">DSP_INT1#</text>
<text x="37.8" y="130.7">DSP_NMI#</text>
<text x="243.2" y="127.3">DSP_BDR0</text>
<text x="243.2" y="130.7">DSP_BCLKX0</text>
<text x="243.2" y="129">DSP_BFSR0</text>
<text x="37.4" y="132.5">DSP_RST#</text>
<text x="39.1" y="135.9">S_MPMC</text>
<text x="243.2" y="134.2">DSP_BFSX0</text>
<text x="243.2" y="132.5">DSP_BDX0</text>
<text x="37.8" y="139.4">DSP_BIO#</text>
<text x="39.5" y="141.1">DSP_XF</text>
<text x="126.7" y="157.5">DGND</text>
<text x="33.9" y="171.4">H_DS2#</text>
<text x="66.8" y="171.4">DSP_INT3#</text>
<text x="101.3" y="171.4">DSP_EMU1</text>
<text x="33.9" y="176.5">HAS#</text>
<text x="66.8" y="176.5">DSP_INT2#</text>
<text x="101.3" y="176.5">DSP_EMU0</text>
<text x="32.3" y="181.7">HPIENA</text>
<text x="66.8" y="181.7">DSP_INT1#</text>
<text x="101.3" y="181.7">DSP_RST#</text>
<text x="33.9" y="186.9">HOLD#</text>
<text x="66.8" y="186.9">DSP_INT0#</text>
<text x="101.3" y="186.9">X_RDY</text>
<text x="32.3" y="192">DSP_BIO#</text>
<text x="66.8" y="192">DSP_NMI#</text>
</g>
<g font-size="1.5">
<text x="104.6" y="59.9" transform="rotate(-90 104.6 59.9)">123</text>
<text x="106.4" y="59.9" transform="rotate(-90 106.4 59.9)">122</text>
<text x="108.1" y="59.9" transform="rotate(-90 108.1 59.9)">121</text>
<text x="109.9" y="59.9" transform="rotate(-90 109.9 59.9)">119</text>
<text x="111.6" y="59.9" transform="rotate(-90 111.6 59.9)">118</text>
<text x="113.3" y="59.9" transform="rotate(-90 113.3 59.9)">117</text>
<text x="115.1" y="59.9" transform="rotate(-90 115.1 59.9)">116</text>
<text x="116.8" y="59.9" transform="rotate(-90 116.8 59.9)">115</text>
<text x="118.5" y="59.9" transform="rotate(-90 118.5 59.9)">114</text>
<text x="120.2" y="59.9" transform="rotate(-90 120.2 59.9)">113</text>
<text x="121.9" y="59.9" transform="rotate(-90 121.9 59.9)">104</text>
<text x="123.7" y="59.9" transform="rotate(-90 123.7 59.9)">103</text>
<text x="125.4" y="59.9" transform="rotate(-90 125.4 59.9)">102</text>
<text x="127.2" y="59.9" transform="rotate(-90 127.2 59.9)">101</text>
<text x="128.9" y="59.9" transform="rotate(-90 128.9 59.9)">100</text>
<text x="130.6" y="59.9" transform="rotate(-90 130.6 59.9)">99</text>
<text x="134" y="59.9" transform="rotate(-90 134 59.9)">2</text>
<text x="135.8" y="59.9" transform="rotate(-90 135.8 59.9)">143</text>
<text x="137.5" y="59.9" transform="rotate(-90 137.5 59.9)">110</text>
<text x="139.2" y="59.9" transform="rotate(-90 139.2 59.9)">109</text>
<text x="141" y="59.9" transform="rotate(-90 141 59.9)">108</text>
<text x="142.7" y="59.9" transform="rotate(-90 142.7 59.9)">107</text>
<text x="144.4" y="59.9" transform="rotate(-90 144.4 59.9)">105</text>
<text x="146.1" y="59.9" transform="rotate(-90 146.1 59.9)">11</text>
<text x="147.8" y="59.9" transform="rotate(-90 147.8 59.9)">10</text>
<text x="149.6" y="59.9" transform="rotate(-90 149.6 59.9)">9</text>
<text x="151.3" y="59.9" transform="rotate(-90 151.3 59.9)">8</text>
<text x="153.1" y="59.9" transform="rotate(-90 153.1 59.9)">7</text>
<text x="154.8" y="59.9" transform="rotate(-90 154.8 59.9)">5</text>
<text x="156.5" y="59.9" transform="rotate(-90 156.5 59.9)">141</text>
<text x="158.2" y="59.9" transform="rotate(-90 158.2 59.9)">140</text>
<text x="159.9" y="59.9" transform="rotate(-90 159.9 59.9)">139</text>
<text x="161.7" y="59.9" transform="rotate(-90 161.7 59.9)">138</text>
<text x="163.4" y="59.9" transform="rotate(-90 163.4 59.9)">137</text>
<text x="165.1" y="59.9" transform="rotate(-90 165.1 59.9)">136</text>
<text x="166.9" y="59.9" transform="rotate(-90 166.9 59.9)">134</text>
<text x="168.6" y="59.9" transform="rotate(-90 168.6 59.9)">133</text>
<text x="170.3" y="59.9" transform="rotate(-90 170.3 59.9)">132</text>
<text x="172" y="59.9" transform="rotate(-90 172 59.9)">131</text>
<text x="183.6" y="64.4">19</text>
<text x="93.2" y="67.9">88</text>
<text x="93.2" y="69.6">86</text>
<text x="93.2" y="71.4">85</text>
<text x="183.6" y="66.2">20</text>
<text x="183.6" y="69.6">22</text>
<text x="183.6" y="71.4">23</text>
<text x="183.6" y="67.9">21</text>
<text x="93.2" y="73.1">89</text>
<text x="93.2" y="74.8">87</text>
<text x="93.2" y="76.5">83</text>
<text x="183.6" y="73.1">24</text>
<text x="183.6" y="74.8">25</text>
<text x="183.6" y="76.5">30</text>
<text x="93.2" y="78.2">84</text>
<text x="93.2" y="80">80</text>
<text x="183.6" y="81.7">29</text>
<text x="183.6" y="78.2">28</text>
<text x="183.6" y="80">26</text>
<text x="92.4" y="86.9">135</text>
<text x="92.4" y="88.6">124</text>
<text x="94.1" y="85.2">6</text>
<text x="183.6" y="86.9">94</text>
<text x="183.6" y="88.6">79</text>
<text x="92.4" y="90.3">120</text>
<text x="93.2" y="92.1">95</text>
<text x="93.2" y="93.8">81</text>
<text x="93.2" y="95.5">69</text>
<text x="183.6" y="90.3">78</text>
<text x="183.6" y="92.1">77</text>
<text x="183.6" y="93.8">97</text>
<text x="183.6" y="95.5">96</text>
<text x="93.2" y="97.3">58</text>
<text x="93.2" y="100.8">46</text>
<text x="183.6" y="97.3">82</text>
<text x="183.6" y="100.8">42</text>
<text x="92.4" y="107.6">129</text>
<text x="93.2" y="102.4">39</text>
<text x="93.2" y="104.1">62</text>
<text x="93.2" y="105.9">17</text>
<text x="183.6" y="102.4">47</text>
<text x="183.6" y="104.1">44</text>
<text x="183.6" y="105.9">49</text>
<text x="183.6" y="107.6">60</text>
<text x="92.4" y="109.4">127</text>
<text x="93.2" y="111.1">13</text>
<text x="93.2" y="112.8">18</text>
<text x="183.6" y="109.4">54</text>
<text x="183.6" y="112.8">38</text>
<text x="93.2" y="114.6">55</text>
<text x="93.2" y="116.2">51</text>
<text x="93.2" y="118">92</text>
<text x="183.6" y="114.6">35</text>
<text x="183.6" y="116.2">36</text>
<text x="183.6" y="118">71</text>
<text x="183.6" y="119.7">74</text>
<text x="93.2" y="121.4">61</text>
<text x="93.2" y="123.2">67</text>
<text x="93.2" y="124.9">66</text>
<text x="183.6" y="121.4">73</text>
<text x="183.6" y="124.9">41</text>
<text x="93.2" y="126.7">65</text>
<text x="93.2" y="128.4">64</text>
<text x="93.2" y="130">63</text>
<text x="93.2" y="131.8">98</text>
<text x="183.6" y="126.7">45</text>
<text x="183.6" y="128.4">43</text>
<text x="183.6" y="130">48</text>
<text x="183.6" y="131.8">59</text>
<text x="93.2" y="135.3">32</text>
<text x="183.6" y="133.5">53</text>
<text x="93.2" y="138.7">31</text>
<text x="93.2" y="140.5">27</text>
<text x="84.1" y="147.2">1.8V</text>
<text x="113.3" y="147.1" transform="rotate(-90 113.3 147.1)">12</text>
<text x="115.1" y="147.1" transform="rotate(-90 115.1 147.1)">16</text>
<text x="116.8" y="147.1" transform="rotate(-90 116.8 147.1)">52</text>
<text x="118.5" y="147.1" transform="rotate(-90 118.5 147.1)">68</text>
<text x="120.2" y="147.1" transform="rotate(-90 120.2 147.1)">91</text>
<text x="121.9" y="147.1" transform="rotate(-90 121.9 147.1)">125</text>
<text x="123.7" y="147.1" transform="rotate(-90 123.7 147.1)">142</text>
<text x="128.9" y="147.1" transform="rotate(-90 128.9 147.1)">1</text>
<text x="130.6" y="147.1" transform="rotate(-90 130.6 147.1)">3</text>
<text x="132.3" y="147.1" transform="rotate(-90 132.3 147.1)">15</text>
<text x="134" y="147.1" transform="rotate(-90 134 147.1)">34</text>
<text x="135.8" y="147.1" transform="rotate(-90 135.8 147.1)">37</text>
<text x="137.5" y="147.1" transform="rotate(-90 137.5 147.1)">50</text>
<text x="139.2" y="147.1" transform="rotate(-90 139.2 147.1)">70</text>
<text x="141" y="147.1" transform="rotate(-90 141 147.1)">90</text>
<text x="142.7" y="147.1" transform="rotate(-90 142.7 147.1)">111</text>
<text x="144.4" y="147.1" transform="rotate(-90 144.4 147.1)">126</text>
<text x="149.6" y="147.1" transform="rotate(-90 149.6 147.1)">14</text>
<text x="151.3" y="147.1" transform="rotate(-90 151.3 147.1)">40</text>
<text x="153.1" y="147.1" transform="rotate(-90 153.1 147.1)">57</text>
<text x="154.8" y="147.1" transform="rotate(-90 154.8 147.1)">72</text>
<text x="156.5" y="147.1" transform="rotate(-90 156.5 147.1)">76</text>
<text x="158.2" y="147.1" transform="rotate(-90 158.2 147.1)">93</text>
<text x="159.9" y="147.1" transform="rotate(-90 159.9 147.1)">106</text>
<text x="161.7" y="147.1" transform="rotate(-90 161.7 147.1)">128</text>
<text x="163.4" y="147.1" transform="rotate(-90 163.4 147.1)">144</text>
<text x="168.6" y="147.1" transform="rotate(-90 168.6 147.1)">4</text>
<text x="170.3" y="147.1" transform="rotate(-90 170.3 147.1)">33</text>
<text x="172" y="147.1" transform="rotate(-90 172 147.1)">56</text>
<text x="173.7" y="147.1" transform="rotate(-90 173.7 147.1)">75</text>
<text x="175.5" y="147.1" transform="rotate(-90 175.5 147.1)">112</text>
<text x="177.2" y="147.1" transform="rotate(-90 177.2 147.1)">130</text>
<text x="194.6" y="147.2">3.3V</text>
<text x="15" y="164.4">3.3V</text>
<text x="51.2" y="164.4">3.3V</text>
<text x="85.8" y="164.4">3.3V</text>
<text x="205" y="172.9">Note:</text>
<text x="210.5" y="172.9">Decoupling caps are shown on Page 19.</text>
<text x="205" y="176.4">Note:</text>
<text x="210.5" y="176.4">Crystal is ECS-200-20-18-TR.</text>
<text x="205" y="186.9">Title</text>
<text x="205" y="197.3">Date:</text>
<text x="205" y="192">Size</text>
<text x="206.7" y="193.8">B</text>
<text x="211.8" y="192">Document Number</text>
<text x="214" y="197.3">Wednesday, September 22, 1999</text>
<text x="239.5" y="197.3">Sheet</text>
<text x="248.2" y="197.3">8</text>
<text x="253.3" y="197.3">of</text>
<text x="258.5" y="197.3">22</text>
<text x="262" y="192">Rev</text>
</g>
<g font-size="1.5" fill="#000080">
<text x="182.1" y="59.1">U26</text>
<text x="208.4" y="66">R100</text>
<text x="217.2" y="66">33.2, 1%</text>
<text x="208.4" y="67.7">R105</text>
<text x="208.4" y="69.4">R111</text>
<text x="208.4" y="71.1">R120</text>
<text x="217.2" y="67.7">33.2, 1%</text>
<text x="217.2" y="69.4">33.2, 1%</text>
<text x="217.2" y="71.1">33.2, 1%</text>
<text x="208.4" y="72.9">R123</text>
<text x="208.4" y="74.6">R129</text>
<text x="217.2" y="72.9">33.2, 1%</text>
<text x="217.2" y="74.6">33.2, 1%</text>
<text x="208.4" y="86.7">R84</text>
<text x="217.2" y="86.7">33.2, 1%</text>
<text x="212.2" y="95.8">CRYSTAL</text>
<text x="216.8" y="93.3">Y2</text>
<text x="232.7" y="93">C70</text>
<text x="237.6" y="93">22pF</text>
<text x="232.9" y="96.2">C57</text>
<text x="237.6" y="96.2">22pF</text>
<text x="17.7" y="170.3">R68</text>
<text x="22.5" y="170.3">10K</text>
<text x="54" y="170.3">R143</text>
<text x="58.8" y="170.3">10K</text>
<text x="88.6" y="170.3">R109</text>
<text x="93.4" y="170.3">4.7K</text>
<text x="17.7" y="175.5">R93</text>
<text x="22.5" y="175.5">10K</text>
<text x="54" y="175.5">R142</text>
<text x="58.8" y="175.5">10K</text>
<text x="88.6" y="175.5">R118</text>
<text x="93.4" y="175.5">4.7K</text>
<text x="17.7" y="180.7">R99</text>
<text x="17.7" y="185.8">R76</text>
<text x="22.5" y="180.7">10K</text>
<text x="22.5" y="185.8">10K</text>
<text x="54" y="180.7">R141</text>
<text x="54" y="185.8">R140</text>
<text x="58.8" y="180.7">10K</text>
<text x="58.8" y="185.8">10K</text>
<text x="88.6" y="185.8">R102</text>
<text x="88.6" y="180.7">R90</text>
<text x="93.4" y="185.8">10K</text>
<text x="93.4" y="180.7">10K</text>
<text x="17.7" y="191">R73</text>
<text x="22.5" y="191">10K</text>
<text x="54" y="191">R139</text>
<text x="58.8" y="191">10K</text>
</g>
<g font-size="1.5" fill="#004080">
<text x="105.5" y="64.7" transform="rotate(-90 105.5 64.7)">D15</text>
<text x="107.3" y="64.7" transform="rotate(-90 107.3 64.7)">D14</text>
<text x="109" y="64.7" transform="rotate(-90 109 64.7)">D13</text>
<text x="110.7" y="64.7" transform="rotate(-90 110.7 64.7)">D12</text>
<text x="112.4" y="64.7" transform="rotate(-90 112.4 64.7)">D11</text>
<text x="114.1" y="64.7" transform="rotate(-90 114.1 64.7)">D10</text>
<text x="115.9" y="63.8" transform="rotate(-90 115.9 63.8)">D9</text>
<text x="117.6" y="63.8" transform="rotate(-90 117.6 63.8)">D8</text>
<text x="119.4" y="63.8" transform="rotate(-90 119.4 63.8)">D7</text>
<text x="121.1" y="63.8" transform="rotate(-90 121.1 63.8)">D6</text>
<text x="122.8" y="63.8" transform="rotate(-90 122.8 63.8)">D5</text>
<text x="124.5" y="63.8" transform="rotate(-90 124.5 63.8)">D4</text>
<text x="126.2" y="63.8" transform="rotate(-90 126.2 63.8)">D3</text>
<text x="128" y="63.8" transform="rotate(-90 128 63.8)">D2</text>
<text x="129.7" y="63.8" transform="rotate(-90 129.7 63.8)">D1</text>
<text x="131.4" y="63.8" transform="rotate(-90 131.4 63.8)">D0</text>
<text x="140" y="64.6" transform="rotate(-90 140 64.6)">A19</text>
<text x="141.8" y="64.6" transform="rotate(-90 141.8 64.6)">A18</text>
<text x="143.5" y="64.6" transform="rotate(-90 143.5 64.6)">A17</text>
<text x="145.3" y="64.6" transform="rotate(-90 145.3 64.6)">A16</text>
<text x="147" y="64.6" transform="rotate(-90 147 64.6)">A15</text>
<text x="148.7" y="64.6" transform="rotate(-90 148.7 64.6)">A14</text>
<text x="150.5" y="64.6" transform="rotate(-90 150.5 64.6)">A13</text>
<text x="152.1" y="64.6" transform="rotate(-90 152.1 64.6)">A12</text>
<text x="153.9" y="64.6" transform="rotate(-90 153.9 64.6)">A11</text>
<text x="155.6" y="64.6" transform="rotate(-90 155.6 64.6)">A10</text>
<text x="157.3" y="63.8" transform="rotate(-90 157.3 63.8)">A9</text>
<text x="159.1" y="63.8" transform="rotate(-90 159.1 63.8)">A8</text>
<text x="160.8" y="63.8" transform="rotate(-90 160.8 63.8)">A7</text>
<text x="162.6" y="63.8" transform="rotate(-90 162.6 63.8)">A6</text>
<text x="164.3" y="63.8" transform="rotate(-90 164.3 63.8)">A5</text>
<text x="165.9" y="63.8" transform="rotate(-90 165.9 63.8)">A4</text>
<text x="167.7" y="63.8" transform="rotate(-90 167.7 63.8)">A3</text>
<text x="169.4" y="63.8" transform="rotate(-90 169.4 63.8)">A2</text>
<text x="171.2" y="63.8" transform="rotate(-90 171.2 63.8)">A1</text>
<text x="172.9" y="63.8" transform="rotate(-90 172.9 63.8)">A0</text>
<text x="176.4" y="65.3">READY</text>
<text x="96.9" y="68.7">TCK</text>
<text x="96.9" y="70.4">TDI</text>
<text x="134.9" y="67.2" transform="rotate(-90 134.9 67.2)">NC/A22</text>
<text x="136.7" y="67.2" transform="rotate(-90 136.7 67.2)">NC/A21</text>
<text x="138.3" y="67.2" transform="rotate(-90 138.3 67.2)">NC/A20</text>
<text x="179.5" y="68.7">DS</text>
<text x="179.6" y="67.1">PS</text>
<text x="180.3" y="70.4">IS</text>
<text x="96.9" y="72.2">TDO</text>
<text x="96.9" y="73.9">TMS</text>
<text x="96.9" y="75.7">TRST</text>
<text x="96.9" y="77.4">EMU0</text>
<text x="175.9" y="75.7">IOSTRB</text>
<text x="176.2" y="73.9">MSTRB</text>
<text x="177.4" y="77.4">HOLD</text>
<text x="178.6" y="72.2">R/W</text>
<text x="96.9" y="79.1">EMU1/OFF</text>
<text x="96.9" y="80.9">TEST1</text>
<text x="176.4" y="79.1">HOLDA</text>
<text x="178.2" y="80.9">MSC</text>
<text x="179.2" y="82.5">IAQ</text>
<text x="96.9" y="86">HD7</text>
<text x="96.9" y="87.7">HD6</text>
<text x="96.9" y="89.5">HD5</text>
<text x="175.3" y="87.7">CLKOUT</text>
<text x="175.4" y="89.5">CLKMD3</text>
<text x="96.9" y="91.2">HD4</text>
<text x="96.9" y="93">HD3</text>
<text x="96.9" y="94.7">HD2</text>
<text x="175" y="94.7">X2/CLKIN</text>
<text x="175.4" y="91.2">CLKMD2</text>
<text x="175.4" y="93">CLKMD1</text>
<text x="96.9" y="96.4">HD1</text>
<text x="96.9" y="98.1">HD0</text>
<text x="96.9" y="101.6">HCNTL1</text>
<text x="175.7" y="101.6">BCLKR1</text>
<text x="176.4" y="98.1">TOUT0</text>
<text x="179.8" y="96.4">X1</text>
<text x="96.9" y="103.3">HCNTL0</text>
<text x="96.9" y="105">HBIL</text>
<text x="96.9" y="106.8">HCS</text>
<text x="175.9" y="106.8">BCLKX1</text>
<text x="176.7" y="105">BFSR1</text>
<text x="177.5" y="103.3">BDR1</text>
<text x="96.9" y="108.5">HDS2</text>
<text x="96.9" y="110.2">HDS1</text>
<text x="96.9" y="111.9">HAS</text>
<text x="96.9" y="113.6">HR/W</text>
<text x="176.9" y="110.2">BFSX1</text>
<text x="177.7" y="108.5">BDX1</text>
<text x="178.6" y="113.6">NC1</text>
<text x="96.9" y="115.4">HRDY</text>
<text x="96.9" y="117.1">HINT/OUT1</text>
<text x="96.9" y="118.9">HPIENA</text>
<text x="178.6" y="115.4">NC2</text>
<text x="178.6" y="117.1">NC3</text>
<text x="178.6" y="118.9">NC4</text>
<text x="96.9" y="122.3">IACK</text>
<text x="96.9" y="124">INT3</text>
<text x="96.9" y="125.7">INT2</text>
<text x="175.7" y="125.7">BCLKR0</text>
<text x="178.6" y="120.6">NC5</text>
<text x="178.6" y="122.3">NC6</text>
<text x="96.9" y="127.5">INT1</text>
<text x="96.9" y="129.2">INT0</text>
<text x="96.9" y="130.9">NMI</text>
<text x="175.9" y="130.9">BCLKX0</text>
<text x="176.7" y="129.2">BFSR0</text>
<text x="177.5" y="127.5">BDR0</text>
<text x="96.9" y="132.7">RS</text>
<text x="96.9" y="136.1">MP/MC</text>
<text x="176.9" y="134.4">BFSX0</text>
<text x="177.7" y="132.7">BDX0</text>
<text x="96.9" y="139.5">BIO</text>
<text x="96.9" y="141.3">XF</text>
<text x="114.1" y="143.2" transform="rotate(-90 114.1 143.2)">CVdd</text>
<text x="115.9" y="143.2" transform="rotate(-90 115.9 143.2)">CVdd</text>
<text x="117.6" y="143.2" transform="rotate(-90 117.6 143.2)">CVdd</text>
<text x="119.4" y="143.2" transform="rotate(-90 119.4 143.2)">CVdd</text>
<text x="121.1" y="143.2" transform="rotate(-90 121.1 143.2)">CVdd</text>
<text x="122.8" y="143.2" transform="rotate(-90 122.8 143.2)">CVdd</text>
<text x="124.5" y="143.2" transform="rotate(-90 124.5 143.2)">CVdd</text>
<text x="129.7" y="143.2" transform="rotate(-90 129.7 143.2)">CVss</text>
<text x="131.4" y="143.2" transform="rotate(-90 131.4 143.2)">CVss</text>
<text x="133.2" y="143.2" transform="rotate(-90 133.2 143.2)">CVss</text>
<text x="134.9" y="143.2" transform="rotate(-90 134.9 143.2)">CVss</text>
<text x="136.7" y="143.2" transform="rotate(-90 136.7 143.2)">CVss</text>
<text x="138.3" y="143.2" transform="rotate(-90 138.3 143.2)">CVss</text>
<text x="140" y="143.2" transform="rotate(-90 140 143.2)">CVss</text>
<text x="141.8" y="143.2" transform="rotate(-90 141.8 143.2)">CVss</text>
<text x="143.5" y="143.2" transform="rotate(-90 143.5 143.2)">CVss</text>
<text x="145.3" y="143.2" transform="rotate(-90 145.3 143.2)">CVss</text>
<text x="150.5" y="143.2" transform="rotate(-90 150.5 143.2)">DVss</text>
<text x="152.1" y="143.2" transform="rotate(-90 152.1 143.2)">DVss</text>
<text x="153.9" y="143.2" transform="rotate(-90 153.9 143.2)">DVss</text>
<text x="155.6" y="143.2" transform="rotate(-90 155.6 143.2)">DVss</text>
<text x="157.3" y="143.2" transform="rotate(-90 157.3 143.2)">DVss</text>
<text x="159.1" y="143.2" transform="rotate(-90 159.1 143.2)">DVss</text>
<text x="160.8" y="143.2" transform="rotate(-90 160.8 143.2)">DVss</text>
<text x="162.6" y="143.2" transform="rotate(-90 162.6 143.2)">DVss</text>
<text x="164.3" y="143.2" transform="rotate(-90 164.3 143.2)">DVss</text>
<text x="169.4" y="143.2" transform="rotate(-90 169.4 143.2)">DVdd</text>
<text x="171.2" y="143.2" transform="rotate(-90 171.2 143.2)">DVdd</text>
<text x="172.9" y="143.2" transform="rotate(-90 172.9 143.2)">DVdd</text>
<text x="174.6" y="143.2" transform="rotate(-90 174.6 143.2)">DVdd</text>
<text x="176.4" y="143.2" transform="rotate(-90 176.4 143.2)">DVdd</text>
<text x="178.1" y="143.2" transform="rotate(-90 178.1 143.2)">DVdd</text>
</g>
<g font-size="1.2">
<text x="34" y="33">5</text>
<text x="85.8" y="33">4</text>
<text x="137.6" y="33">3</text>
<text x="189.4" y="33">2</text>
<text x="241.2" y="33">1</text>
<text x="6.8" y="55">D</text>
<text x="267.5" y="55">D</text>
<text x="6.8" y="96">C</text>
<text x="267.5" y="96">C</text>
<text x="6.8" y="137.1">B</text>
<text x="267.5" y="137.1">B</text>
<text x="6.8" y="178.1">A</text>
<text x="267.5" y="178.1">A</text>
<text x="34" y="198.8">5</text>
<text x="85.8" y="198.8">4</text>
<text x="137.6" y="198.8">3</text>
<text x="189.4" y="198.8">2</text>
<text x="241.2" y="198.8">1</text>
</g>
</svg>
